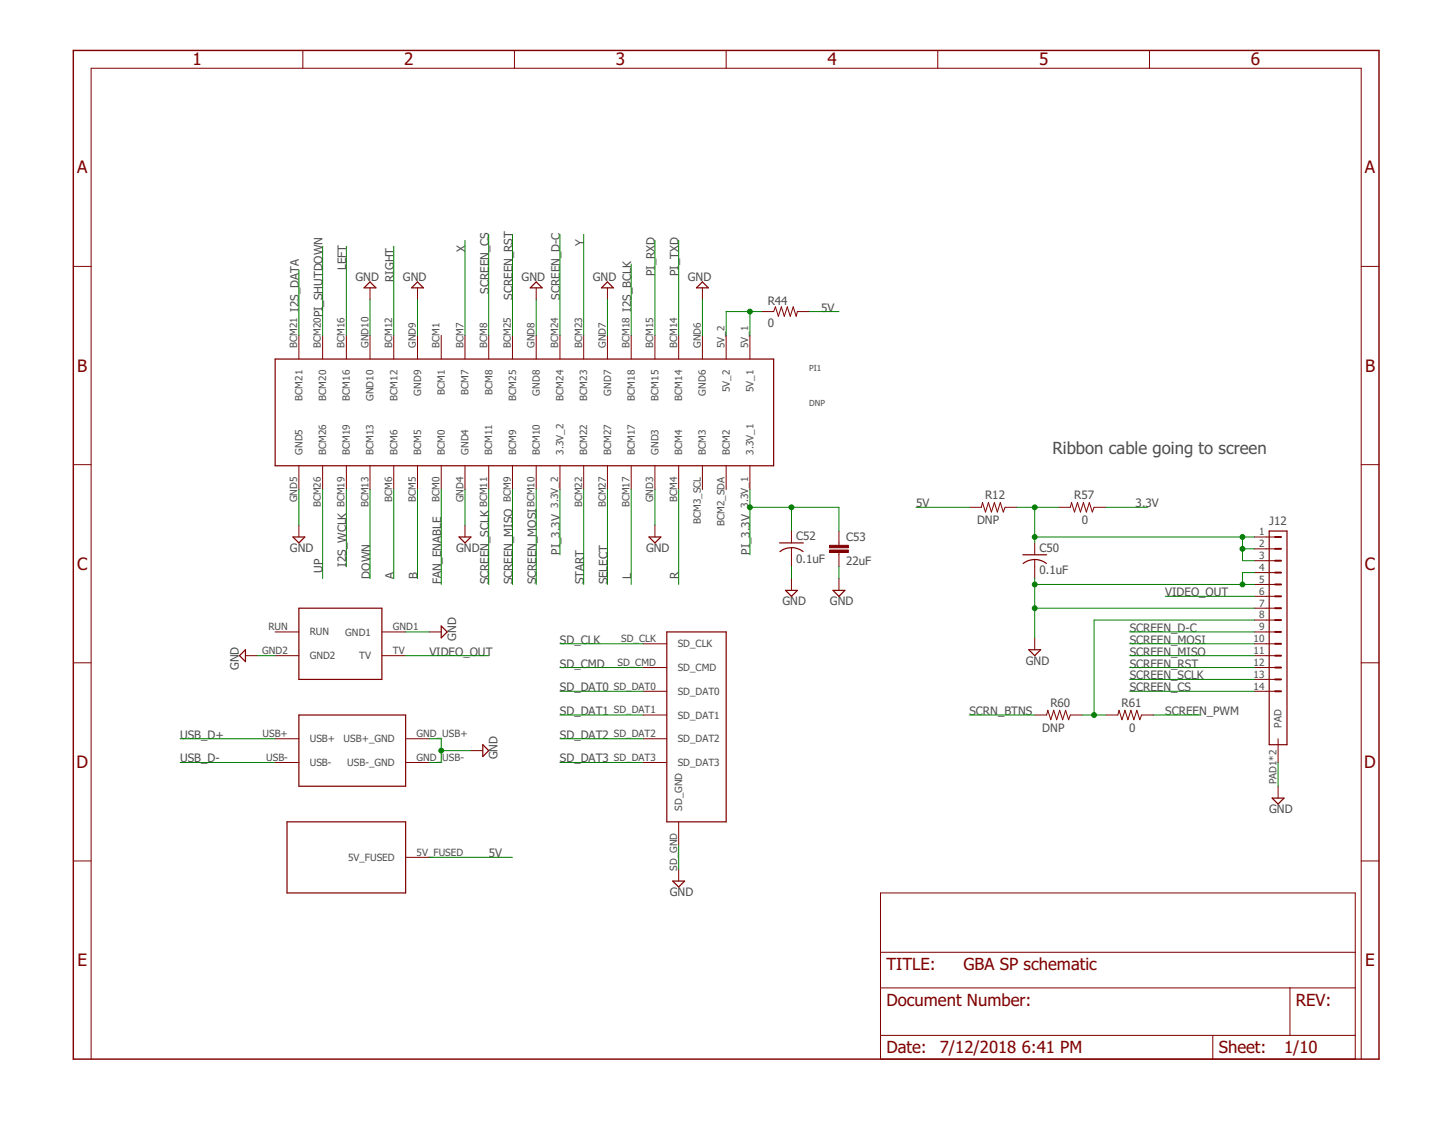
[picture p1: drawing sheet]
<svg xmlns="http://www.w3.org/2000/svg" width="279mm" height="216mm" viewBox="0 0 279 216" stroke-linecap="round" stroke-linejoin="round" font-family="sans-serif">
<path d="M14.1 9.7h251.4v194.3h-251.4z" fill="none" stroke="#800000" stroke-width=".28"/>
<g fill="none" stroke="#800000" stroke-width=".19">
<path d="M58.3 9.7v3.4M99.1 9.7v3.4M139.8 9.7v3.4M180.6 9.7v3.4M221.3 9.7v3.4M14.1 51.3h3.4M71.2 55.4v2.3M80.4 55.4v2.3M103.3 55.4v2.3M117 55.4v2.3M135.3 55.4v2.3M262.1 51.3h3.4"/>
<path d="M57.6 64.6v4.6M62.1 64.6v4.6M66.7 64.6v4.6M71.2 64.6v4.6M75.8 64.6v4.6M80.4 64.6v4.6M85 64.6v4.6M89.5 64.6v4.6M94.1 64.6v4.6M98.7 64.6v4.6M103.3 64.6v4.6M107.8 64.6v4.6"/>
<path d="M112.4 64.6v4.6M117 64.6v4.6M121.5 64.6v4.6M126.1 64.6v4.6M130.7 64.6v4.6M135.3 64.6v4.6M139.8 64.6v4.6M144.4 64.6v4.6M146.7 60h2.3l.3-.9 .6 1.8 .6-1.8 .5 1.8 .6-1.8 .6 1.8 .5-1.8 .6 1.8 .2-.9h2.3M14.1 89.5h3.4M57.6 89.7v4.6M62.1 89.7v4.6"/>
<path d="M66.7 89.7v4.6M71.2 89.7v4.6M75.8 89.7v4.6M80.4 89.7v4.6M85 89.7v4.6M89.5 89.7v4.6M94.1 89.7v4.6M98.7 89.7v4.6M103.3 89.7v4.6M107.8 89.7v4.6M112.4 89.7v4.6M117 89.7v4.6"/>
<path d="M121.5 89.7v4.6M126.1 89.7v4.6M130.7 89.7v4.6M135.3 89.7v4.6M139.8 89.7v4.6M144.4 89.7v4.6M186.7 97.7h2.3l.2-.9 .6 1.8 .5-1.8 .6 1.8 .6-1.8 .5 1.8 .6-1.8 .6 1.8 .3-.9h2.3M203.8 97.7h2.3l.2-.9 .6 1.8 .6-1.8 .5 1.8 .6-1.8 .6 1.8 .6-1.8 .5 1.8 .4-.9h2.3M262.1 89.5h3.4M57.6 101.1v2.3M89.5 101.1v2.3M126.1 101.1v2.3"/>
<path d="M152.4 102.3v2.3M152.4 105.5v3.6M152.4 111.4v2.3M161.5 102.3v2.7M161.5 106.4v2.7M161.5 111.4v2.3M199.2 104.6v2.2M199.2 107.8v3.6M241.5 103.4h4M241.5 105.7h4M241.5 108h4M241.5 110.3h4"/>
<path d="M241.5 112.6h4M241.5 114.9h4M241.5 117.1h4M241.5 119.4h4M14.1 127.7h3.4M47.3 126.3h2.3M53 121.7h4.6M53 126.3h4.6M73.5 121.7h4.6M73.5 126.3h4.6M82.7 121.7h2.3M123.8 124h4.6"/>
<path d="M123.8 128.6h4.6M123.8 133.1h4.6M123.8 137.7h4.6M199.2 137.7h2.3l.3-.9 .5 1.8 .6-1.8 .6 1.8 .5-1.8 .6 1.8 .6-1.8 .6 1.8 .3-.9h2.3M199.2 122.9v2.2M213 137.7h2.2l.3-.9 .5 1.8 .6-1.8 .6 1.8 .6-1.8 .5 1.8 .6-1.8 .6 1.8 .3-.9h2.3M241.5 121.7h4M241.5 126.3h4M241.5 124h4M241.5 128.6h4M241.5 133.1h4M241.5 130.9h4"/>
<path d="M262.1 127.7h3.4M53 142.3h4.6M53 146.9h4.6M78.1 142.3h4.6M78.1 146.9h4.6M90.7 144.6h2.3M123.8 142.3h4.6M123.8 146.9h4.6M130.7 158.3v4.5M246.1 142.3v4.6M246.1 151.4v2.3M14.1 165.8h3.4"/>
<path d="M78.1 165.1h4.6M130.7 167.4v2.3M169.5 172h91.5v32h-91.5zM262.1 165.8h3.4M169.5 190.3h91.5M169.5 199.4h91.5M169.5 183.4h91.5M233.5 199.4v4.6M248.4 190.3v9.1M17.5 204v-190.9h244.6v190.9"/>
</g>
<g fill="none" stroke="#800000" stroke-width=".23">
<path d="M71.2 54.3l1.2 1.1h-2.3zM80.4 54.3l1.1 1.1h-2.3zM103.3 54.3l1.1 1.1h-2.3zM117 54.3l1.1 1.1h-2.3zM135.3 54.3l1.1 1.1h-2.3zM53 69.2h96v20.5h-96zM56.4 103.4h2.3l-1.1 1.2zM57.6 117.1h15.9v13.8h-15.9zM88.4 103.4h2.3l-1.2 1.2zM125 103.4h2.3l-1.2 1.2zM150.1 104.6h4.6M150.2 106.2a3.7 3.7 0 0 1 4.4 0"/>
<path d="M151.3 113.7h2.2l-1.1 1.2zM160.4 113.7h2.3l-1.2 1.2zM197 106.8h4.5M197 108.5a3.7 3.7 0 0 1 4.5 0M244.4 102.3h3.4v41.1h-3.4zM47.3 125.1v2.3l-1.2-1.1zM57.6 137.7h20.5v13.7h-20.5zM85 120.6l1.1 1.1-1.1 1.2zM128.4 121.7h11.4v36.6h-11.4zM198.1 125.1h2.3l-1.2 1.2zM55.3 158.3h22.8v13.7h-22.8zM93 143.4l1.1 1.2-1.1 1.1z"/>
<path d="M245 153.7h2.2l-1.1 1.2zM129.5 169.7h2.3l-1.1 1.1z"/>
</g>
<g fill="#800000" stroke="#800000" stroke-width=".19">
<path d="M159.7 105.9h3.7v.5h-3.7z"/>
<path d="M159.7 105h3.7v.5h-3.7z"/>
</g>
<g fill="none" stroke="#800000" stroke-width=".38">
<path d="M245.5 103.4h1.2M245.5 105.7h1.2M245.5 108h1.2M245.5 110.3h1.2M245.5 112.6h1.2M245.5 114.9h1.2M245.5 117.1h1.2M245.5 119.4h1.2M245.5 121.7h1.2M245.5 124h1.2M245.5 126.3h1.2M245.5 128.6h1.2"/>
<path d="M245.5 130.9h1.2M245.5 133.1h1.2"/>
</g>
<g fill="none" stroke="#008000" stroke-width=".19">
<path d="M57.6 52v12.6M62.1 47.4v17.2M66.7 47.4v17.2M71.2 57.7v6.9M75.8 47.4v17.2M80.4 57.7v6.9M89.5 46.3v18.3M94.1 45.1v19.5M98.7 45.1v19.5M103.3 57.7v6.9M107.8 45.1v19.5M112.4 45.1v19.5"/>
<path d="M117 57.7v6.9M121.5 50.9v13.7M126.1 46.3v18.3M130.7 46.3v18.3M135.3 57.7v6.9M144.4 60v4.6M146.7 60h-6.9v4.6M155.8 60h5.7M57.6 94.3v6.8M62.1 94.3v17.1M66.7 94.3v14.8M71.2 94.3v17.1"/>
<path d="M75.8 94.3v17.1M80.4 94.3v17.1M85 94.3v18.3M89.5 94.3v6.8M94.1 94.3v18.3M98.7 94.3v18.3M103.3 94.3v18.3M107.8 94.3v12.5M112.4 94.3v18.3M117 94.3v18.3M121.5 94.3v18.3M126.1 94.3v6.8"/>
<path d="M130.7 94.3v18.3M144.4 97.7h17.1v4.6M144.4 94.3v12.5M152.4 97.7v4.6M176.4 97.7h10.3M195.8 97.7h8M199.2 97.7v6.9M213 97.7h8M152.4 109.1v2.3M161.5 109.1v2.3M199.2 112.6h42.3M199.2 111.4v11.5"/>
<path d="M199.2 117.1h42.3M199.2 103.4h42.3M224.4 114.9h17.1M239.2 103.4v4.6h2.3M239.2 105.7h2.3M241.5 110.3h-2.3v2.3M241.5 119.4h-30.8v18.3M49.6 126.3h3.4M78.1 126.3h16M78.1 121.7h4.6M107.8 124h16M107.8 128.6h16"/>
<path d="M107.8 133.1h16M107.8 137.7h16M186.7 137.7h12.5M208.4 137.7h4.6M217.5 126.3h24M217.5 121.7h24M217.5 124h24M217.5 128.6h24M217.5 133.1h24M217.5 130.9h24M222.1 137.7h9.1M34.7 142.3h18.3"/>
<path d="M34.7 146.9h18.3M82.7 142.3h2.3v4.6h-2.3M85 144.6h5.7M107.8 142.3h16M107.8 146.9h16M246.1 146.9v4.5M82.7 165.1h16M130.7 162.8v4.6"/>
</g>
<g fill="#008000" stroke="#008000" stroke-width=".19">
<circle cx="85" cy="144.6" r=".47"/>
<circle cx="239.2" cy="112.6" r=".47"/>
<circle cx="199.2" cy="112.6" r=".47"/>
<circle cx="199.2" cy="117.1" r=".47"/>
<circle cx="144.4" cy="97.7" r=".47"/>
<circle cx="152.4" cy="97.7" r=".47"/>
<circle cx="144.4" cy="60" r=".47"/>
<circle cx="210.7" cy="137.7" r=".47"/>
<circle cx="199.2" cy="103.4" r=".47"/>
<circle cx="239.2" cy="103.4" r=".47"/>
<circle cx="239.2" cy="105.7" r=".47"/>
<circle cx="199.2" cy="97.7" r=".47"/>
</g>
<g font-size="3.3" fill="#800000">
<text x="37" y="12.6">1</text>
<text x="77.8" y="12.6">2</text>
<text x="118.6" y="12.6">3</text>
<text x="159.3" y="12.6">4</text>
<text x="200.1" y="12.6">5</text>
<text x="240.8" y="12.6">6</text>
<text x="14.8" y="33.4">A</text>
<text x="262.8" y="33.4">A</text>
<text x="14.9" y="71.6">B</text>
<text x="262.8" y="71.6">B</text>
<text x="14.8" y="109.7">C</text>
<text x="262.8" y="109.7">C</text>
<text x="14.7" y="147.9">D</text>
<text x="262.7" y="147.9">D</text>
<text x="14.9" y="186.1">E</text>
<text x="262.9" y="186.1">E</text>
</g>
<text font-size="3.2" fill="#505050" x="202.7" y="87.4">Ribbon cable going to screen</text>
<g font-size="3.2" fill="#800000">
<text x="170.7" y="186.8">TITLE:</text>
<text x="185.5" y="186.8">GBA SP schematic</text>
<text x="170.7" y="193.7">Document Number:</text>
<text x="249.5" y="193.7">REV:</text>
<text x="170.7" y="202.8">Date:</text>
<text x="181" y="202.8">7/12/2018</text>
<text x="196.7" y="202.8">6:41 PM</text>
<text x="234.7" y="202.8">Sheet:</text>
<text x="247.2" y="202.8">1/10</text>
</g>
<g font-size="2.2" fill="#505050">
<text x="112.4" y="47.4" transform="rotate(-90 112.4 47.4)">Y</text>
<text x="66.7" y="52" transform="rotate(-90 66.7 52)">LEFT</text>
<text x="89.5" y="48.6" transform="rotate(-90 89.5 48.6)">X</text>
<text x="126.1" y="53.1" transform="rotate(-90 126.1 53.1)">PI_RXD</text>
<text x="130.7" y="53.1" transform="rotate(-90 130.7 53.1)">PI_TXD</text>
<text x="68.4" y="54.2">GND</text>
<text x="75.8" y="54.3" transform="rotate(-90 75.8 54.3)">RIGHT</text>
<text x="77.6" y="54.2">GND</text>
<text x="94.1" y="56.6" transform="rotate(-90 94.1 56.6)">SCREEN_CS</text>
<text x="98.7" y="57.7" transform="rotate(-90 98.7 57.7)">SCREEN_RST</text>
<text x="100.4" y="54.2">GND</text>
<text x="107.8" y="57.7" transform="rotate(-90 107.8 57.7)">SCREEN_D-C</text>
<text x="114.2" y="54.2">GND</text>
<text x="132.4" y="54.2">GND</text>
<text x="147.8" y="58.7">R44</text>
<text x="57.5" y="60" transform="rotate(-90 57.5 60)">I2S_DATA</text>
<text x="62.1" y="61.1" transform="rotate(-90 62.1 61.1)">PI_SHUTDOWN</text>
<text x="121.5" y="60" transform="rotate(-90 121.5 60)">I2S_BCLK</text>
<text x="147.8" y="63">0</text>
<text x="158.1" y="60">5V</text>
<text x="176.4" y="97.7">5V</text>
<text x="188.1" y="100.9">DNP</text>
<text x="189.7" y="96.1">R12</text>
<text x="206.8" y="96.1">R57</text>
<text x="208.3" y="100.9">0</text>
<text x="218.7" y="97.7">3.3V</text>
<text x="244.4" y="101.1">J12</text>
<text x="55.8" y="106.3">GND</text>
<text x="87.8" y="106.3">GND</text>
<text x="107.8" y="106.9" transform="rotate(-90 107.8 106.9)">PI_3.3V</text>
<text x="124.4" y="106.3">GND</text>
<text x="144.4" y="106.9" transform="rotate(-90 144.4 106.9)">PI_3.3V</text>
<text x="153.3" y="104">C52</text>
<text x="162.9" y="104.2">C53</text>
<text x="200.2" y="106.3">C50</text>
<text x="62.1" y="110.3" transform="rotate(-90 62.1 110.3)">UP</text>
<text x="66.7" y="109.1" transform="rotate(-90 66.7 109.1)">I2S_WCLK</text>
<text x="71.3" y="111.4" transform="rotate(-90 71.3 111.4)">DOWN</text>
<text x="75.8" y="111.4" transform="rotate(-90 75.8 111.4)">A</text>
<text x="80.4" y="111.4" transform="rotate(-90 80.4 111.4)">B</text>
<text x="85" y="112.6" transform="rotate(-90 85 112.6)">FAN_ENABLE</text>
<text x="94.1" y="112.6" transform="rotate(-90 94.1 112.6)">SCREEN_SCLK</text>
<text x="98.7" y="112.6" transform="rotate(-90 98.7 112.6)">SCREEN_MISO</text>
<text x="103.3" y="112.6" transform="rotate(-90 103.3 112.6)">SCREEN_MOSI</text>
<text x="112.4" y="112.6" transform="rotate(-90 112.4 112.6)">START</text>
<text x="117" y="112.6" transform="rotate(-90 117 112.6)">SELECT</text>
<text x="121.5" y="111.4" transform="rotate(-90 121.5 111.4)">L</text>
<text x="130.7" y="111.4" transform="rotate(-90 130.7 111.4)">R</text>
<text x="153.3" y="108.3">0.1uF</text>
<text x="162.9" y="108.8">22uF</text>
<text x="200.2" y="110.6">0.1uF</text>
<text x="150.7" y="116.6">GND</text>
<text x="159.8" y="116.6">GND</text>
<text x="224.4" y="114.9">VIDEO_OUT</text>
<text x="87.8" y="123.4" transform="rotate(-90 87.8 123.4)">GND</text>
<text x="107.8" y="124">SD_CLK</text>
<text x="217.5" y="121.7">SCREEN_D-C</text>
<text x="217.5" y="124">SCREEN_MOSI</text>
<text x="46" y="129.1" transform="rotate(-90 46 129.1)">GND</text>
<text x="82.7" y="126.3">VIDEO_OUT</text>
<text x="107.8" y="128.6">SD_CMD</text>
<text x="197.5" y="128">GND</text>
<text x="217.5" y="128.6">SCREEN_RST</text>
<text x="217.5" y="130.8">SCREEN_SCLK</text>
<text x="217.5" y="126.3">SCREEN_MISO</text>
<text x="107.8" y="133.1">SD_DAT0</text>
<text x="107.8" y="137.7">SD_DAT1</text>
<text x="186.7" y="137.7">SCRN_BTNS</text>
<text x="202.3" y="136.1">R60</text>
<text x="216" y="136.1">R61</text>
<text x="217.5" y="133.1">SCREEN_CS</text>
<text x="224.4" y="137.7">SCREEN_PWM</text>
<text x="34.7" y="142.3">USB_D+</text>
<text x="107.8" y="142.3">SD_DAT2</text>
<text x="200.7" y="140.9">DNP</text>
<text x="217.4" y="140.9">0</text>
<text x="34.7" y="146.8">USB_D-</text>
<text x="95.8" y="146.3" transform="rotate(-90 95.8 146.3)">GND</text>
<text x="107.8" y="146.8">SD_DAT3</text>
<text x="244.4" y="156.6">GND</text>
<text x="94.1" y="165.1">5V</text>
<text x="129" y="172.6">GND</text>
</g>
<g font-size="1.9" fill="#505050">
<text x="57.2" y="67" transform="rotate(-90 57.2 67)">BCM21</text>
<text x="61.8" y="67" transform="rotate(-90 61.8 67)">BCM20</text>
<text x="66.4" y="67" transform="rotate(-90 66.4 67)">BCM16</text>
<text x="70.9" y="67" transform="rotate(-90 70.9 67)">GND10</text>
<text x="75.5" y="67" transform="rotate(-90 75.5 67)">BCM12</text>
<text x="80.1" y="67" transform="rotate(-90 80.1 67)">GND9</text>
<text x="84.7" y="67" transform="rotate(-90 84.7 67)">BCM1</text>
<text x="89.2" y="67" transform="rotate(-90 89.2 67)">BCM7</text>
<text x="93.8" y="67" transform="rotate(-90 93.8 67)">BCM8</text>
<text x="98.4" y="67" transform="rotate(-90 98.4 67)">BCM25</text>
<text x="102.9" y="67" transform="rotate(-90 102.9 67)">GND8</text>
<text x="107.5" y="67" transform="rotate(-90 107.5 67)">BCM24</text>
<text x="112.1" y="67" transform="rotate(-90 112.1 67)">BCM23</text>
<text x="116.6" y="67" transform="rotate(-90 116.6 67)">GND7</text>
<text x="121.2" y="67" transform="rotate(-90 121.2 67)">BCM18</text>
<text x="125.8" y="67" transform="rotate(-90 125.8 67)">BCM15</text>
<text x="130.4" y="67" transform="rotate(-90 130.4 67)">BCM14</text>
<text x="134.9" y="67" transform="rotate(-90 134.9 67)">GND6</text>
<text x="139.5" y="67" transform="rotate(-90 139.5 67)">5V_2</text>
<text x="144.1" y="67" transform="rotate(-90 144.1 67)">5V_1</text>
<text x="58.2" y="77.2" transform="rotate(-90 58.2 77.2)">BCM21</text>
<text x="62.8" y="77.2" transform="rotate(-90 62.8 77.2)">BCM20</text>
<text x="67.4" y="77.2" transform="rotate(-90 67.4 77.2)">BCM16</text>
<text x="71.9" y="77.3" transform="rotate(-90 71.9 77.3)">GND10</text>
<text x="76.5" y="77.2" transform="rotate(-90 76.5 77.2)">BCM12</text>
<text x="81.1" y="76.2" transform="rotate(-90 81.1 76.2)">GND9</text>
<text x="85.7" y="76.1" transform="rotate(-90 85.7 76.1)">BCM1</text>
<text x="90.2" y="76.1" transform="rotate(-90 90.2 76.1)">BCM7</text>
<text x="94.8" y="76.1" transform="rotate(-90 94.8 76.1)">BCM8</text>
<text x="99.4" y="77.2" transform="rotate(-90 99.4 77.2)">BCM25</text>
<text x="103.9" y="76.2" transform="rotate(-90 103.9 76.2)">GND8</text>
<text x="108.5" y="77.2" transform="rotate(-90 108.5 77.2)">BCM24</text>
<text x="113.1" y="77.2" transform="rotate(-90 113.1 77.2)">BCM23</text>
<text x="117.7" y="76.2" transform="rotate(-90 117.7 76.2)">GND7</text>
<text x="122.2" y="77.2" transform="rotate(-90 122.2 77.2)">BCM18</text>
<text x="126.8" y="77.2" transform="rotate(-90 126.8 77.2)">BCM15</text>
<text x="131.4" y="77.2" transform="rotate(-90 131.4 77.2)">BCM14</text>
<text x="135.9" y="76.2" transform="rotate(-90 135.9 76.2)">GND6</text>
<text x="140.5" y="75.6" transform="rotate(-90 140.5 75.6)">5V_2</text>
<text x="145.1" y="75.6" transform="rotate(-90 145.1 75.6)">5V_1</text>
<text x="58.2" y="87.6" transform="rotate(-90 58.2 87.6)">GND5</text>
<text x="62.8" y="87.6" transform="rotate(-90 62.8 87.6)">BCM26</text>
<text x="67.4" y="87.6" transform="rotate(-90 67.4 87.6)">BCM19</text>
<text x="71.9" y="87.6" transform="rotate(-90 71.9 87.6)">BCM13</text>
<text x="76.5" y="87.6" transform="rotate(-90 76.5 87.6)">BCM6</text>
<text x="81.1" y="87.6" transform="rotate(-90 81.1 87.6)">BCM5</text>
<text x="85.7" y="87.6" transform="rotate(-90 85.7 87.6)">BCM0</text>
<text x="90.2" y="87.6" transform="rotate(-90 90.2 87.6)">GND4</text>
<text x="94.8" y="87.6" transform="rotate(-90 94.8 87.6)">BCM11</text>
<text x="99.4" y="87.6" transform="rotate(-90 99.4 87.6)">BCM9</text>
<text x="103.9" y="87.6" transform="rotate(-90 103.9 87.6)">BCM10</text>
<text x="108.5" y="87.6" transform="rotate(-90 108.5 87.6)">3.3V_2</text>
<text x="113.1" y="87.6" transform="rotate(-90 113.1 87.6)">BCM22</text>
<text x="117.7" y="87.6" transform="rotate(-90 117.7 87.6)">BCM27</text>
<text x="122.2" y="87.6" transform="rotate(-90 122.2 87.6)">BCM17</text>
<text x="126.8" y="87.6" transform="rotate(-90 126.8 87.6)">GND3</text>
<text x="131.4" y="87.6" transform="rotate(-90 131.4 87.6)">BCM4</text>
<text x="135.9" y="87.6" transform="rotate(-90 135.9 87.6)">BCM3</text>
<text x="140.5" y="87.6" transform="rotate(-90 140.5 87.6)">BCM2</text>
<text x="145.1" y="87.6" transform="rotate(-90 145.1 87.6)">3.3V_1</text>
<text x="57.2" y="96.8" transform="rotate(-90 57.2 96.8)">GND5</text>
<text x="61.8" y="97.7" transform="rotate(-90 61.8 97.7)">BCM26</text>
<text x="66.4" y="97.7" transform="rotate(-90 66.4 97.7)">BCM19</text>
<text x="70.9" y="97.7" transform="rotate(-90 70.9 97.7)">BCM13</text>
<text x="75.5" y="96.7" transform="rotate(-90 75.5 96.7)">BCM6</text>
<text x="80.1" y="96.7" transform="rotate(-90 80.1 96.7)">BCM5</text>
<text x="84.7" y="96.7" transform="rotate(-90 84.7 96.7)">BCM0</text>
<text x="89.2" y="96.8" transform="rotate(-90 89.2 96.8)">GND4</text>
<text x="93.8" y="97.7" transform="rotate(-90 93.8 97.7)">BCM11</text>
<text x="98.4" y="96.7" transform="rotate(-90 98.4 96.7)">BCM9</text>
<text x="102.9" y="97.7" transform="rotate(-90 102.9 97.7)">BCM10</text>
<text x="107.5" y="97.8" transform="rotate(-90 107.5 97.8)">3.3V_2</text>
<text x="112.1" y="97.7" transform="rotate(-90 112.1 97.7)">BCM22</text>
<text x="116.6" y="97.7" transform="rotate(-90 116.6 97.7)">BCM27</text>
<text x="121.2" y="97.7" transform="rotate(-90 121.2 97.7)">BCM17</text>
<text x="125.8" y="96.8" transform="rotate(-90 125.8 96.8)">GND3</text>
<text x="130.4" y="96.7" transform="rotate(-90 130.4 96.7)">BCM4</text>
<text x="134.9" y="100.9" transform="rotate(-90 134.9 100.9)">BCM3_SCL</text>
<text x="139.5" y="101.3" transform="rotate(-90 139.5 101.3)">BCM2_SDA</text>
<text x="144.1" y="97.8" transform="rotate(-90 144.1 97.8)">3.3V_1</text>
<text x="242.4" y="103.1">1</text>
<text x="242.4" y="105.4">2</text>
<text x="242.4" y="107.7">3</text>
<text x="242.4" y="110">4</text>
<text x="242.4" y="112.2">5</text>
<text x="242.4" y="114.5">6</text>
<text x="242.4" y="116.8">7</text>
<text x="242.4" y="119.1">8</text>
<text x="50.5" y="126">GND2</text>
<text x="51.7" y="121.4">RUN</text>
<text x="59.6" y="122.4">RUN</text>
<text x="66.5" y="122.4">GND1</text>
<text x="75.6" y="121.4">GND1</text>
<text x="75.6" y="126">TV</text>
<text x="119.6" y="123.7">SD_CLK</text>
<text x="130.5" y="124.7">SD_CLK</text>
<text x="241.4" y="123.7">10</text>
<text x="241.4" y="126">11</text>
<text x="242.4" y="121.4">9</text>
<text x="59.6" y="127">GND2</text>
<text x="69.2" y="127">TV</text>
<text x="118.9" y="128.2">SD_CMD</text>
<text x="130.5" y="129.3">SD_CMD</text>
<text x="241.4" y="128.2">12</text>
<text x="241.4" y="130.5">13</text>
<text x="118.2" y="132.8">SD_DAT0</text>
<text x="118.2" y="137.4">SD_DAT1</text>
<text x="130.5" y="133.8">SD_DAT0</text>
<text x="241.4" y="132.8">14</text>
<text x="50.6" y="142">USB+</text>
<text x="59.6" y="143">USB+</text>
<text x="66.2" y="143">USB+_GND</text>
<text x="80.2" y="142">GND_USB+</text>
<text x="118.2" y="142">SD_DAT2</text>
<text x="130.5" y="138.4">SD_DAT1</text>
<text x="130.5" y="143">SD_DAT2</text>
<text x="246.8" y="140.2" transform="rotate(-90 246.8 140.2)">PAD</text>
<text x="51.2" y="146.5">USB-</text>
<text x="59.6" y="147.5">USB-</text>
<text x="66.9" y="147.5">USB-_GND</text>
<text x="80.2" y="146.5">GND_</text>
<text x="85.2" y="146.5">USB-</text>
<text x="118.2" y="146.5">SD_DAT3</text>
<text x="130.5" y="147.5">SD_DAT3</text>
<text x="245.8" y="151.1" transform="rotate(-90 245.8 151.1)">PAD1*2</text>
<text x="131.4" y="156.2" transform="rotate(-90 131.4 156.2)">SD_GND</text>
<text x="67" y="165.8">5V_FUSED</text>
<text x="80.2" y="164.8">5V_FUSED</text>
<text x="130.4" y="167.7" transform="rotate(-90 130.4 167.7)">SD_GND</text>
</g>
<g font-size="1.6" fill="#505050">
<text x="155.8" y="71.4">PI1</text>
<text x="155.8" y="78.3">DNP</text>
</g>
</svg>
